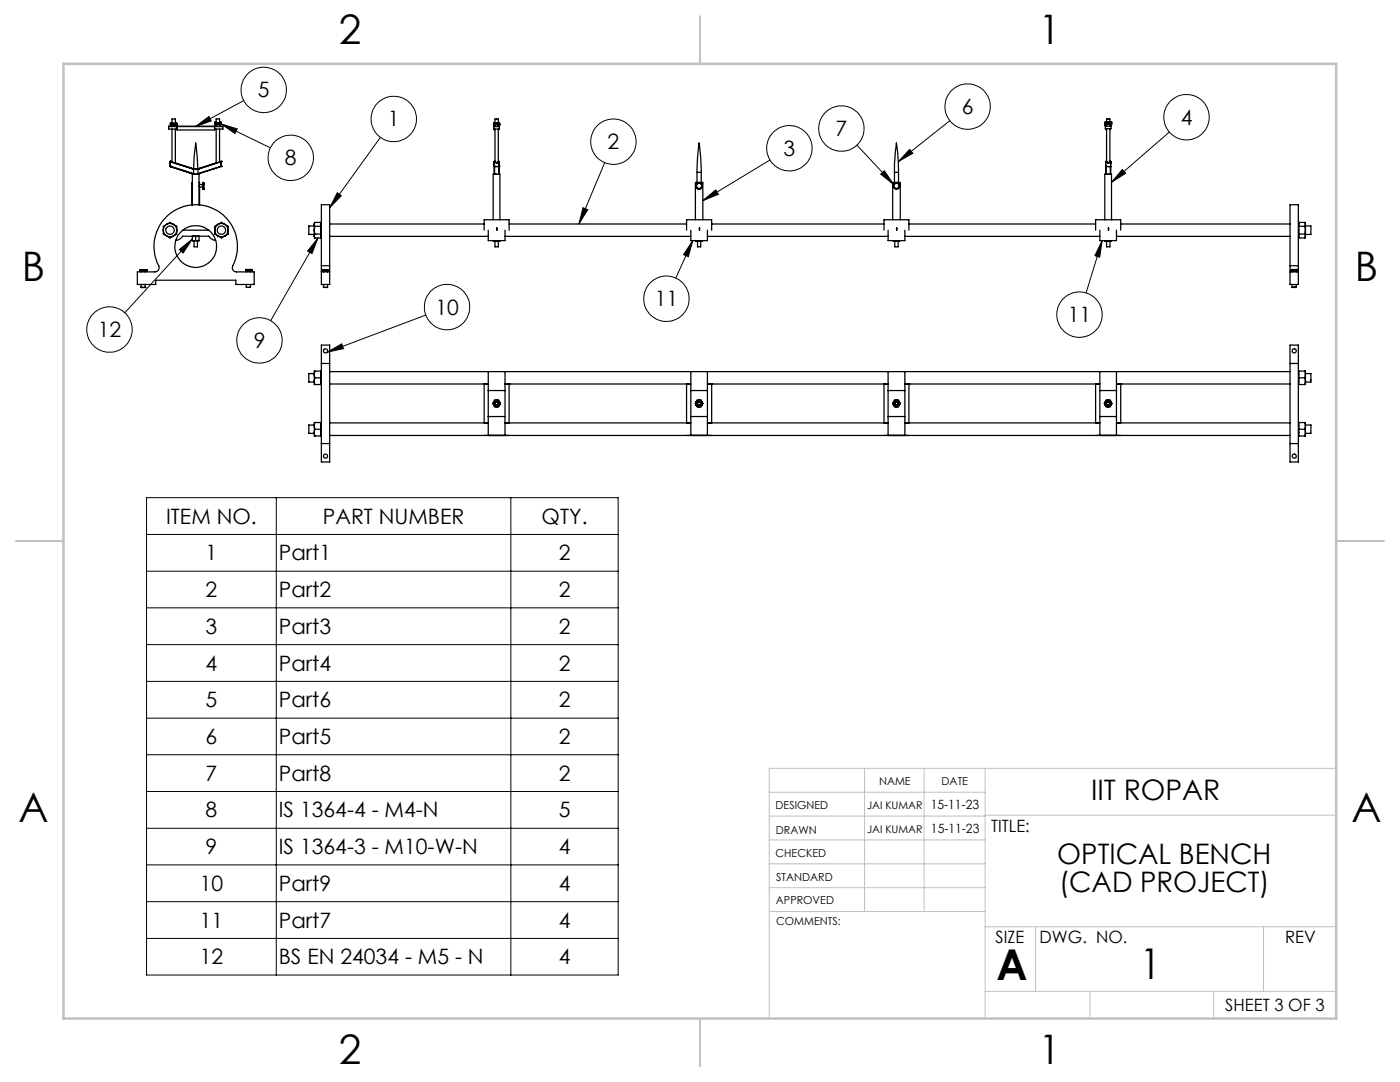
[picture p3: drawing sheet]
<svg xmlns="http://www.w3.org/2000/svg" width="279mm" height="216mm" viewBox="0 0 279 216" stroke-linecap="round" stroke-linejoin="round" font-family="sans-serif">
<g fill="none" stroke="#000" stroke-width=".2">
<path d="M39 25.3l2.7-2.1 .5 .9zM44.1 24.7l3.2 1-.4 .9zM44.1 24.7l9.8 4.8M48.6 20.1l-9.6 5.2M67.3 38.5l.8 .6-2.3 2.4zM75.9 27.4l-10.1 14.1M120.7 32.5l-5.2 12.2M153.7 31.9l-13.4 8.1M171 29l7.4 7.8M175.8 34.7l.7-.6 1.9 2.7zM181.5 29.8l.7 .8-2.9 1.6zM189.5 24.1l-10.2 8.1"/>
<path d="M224 33.8l.6 .8-2.8 1.8zM233.4 26.4l-11.6 10M35.8 49.8l2.6-2.1-1.9 2.8zM38.4 47.7l-13.5 14.7M63.5 47.5l-1.2 3.1-.9-.5zM63.5 47.5l-9.5 16.5M116.3 41.5l1 .3-1.8 2.9zM138.3 48l-3.4 7.5M138.3 48l-.9 3.2-1-.4zM140.3 40l2.5-2.1 .6 .9zM220 48l-.5 3.3-1-.3zM220 48l-3.3 10.5"/>
<path d="M65.3 70.3l2.9-1.7 .3 1zM85 62.9l-19.7 7.4M29.2 99.3h94.2v95.3h-94.2zM55.1 99.3v95.3M102 99.3v95.3M29.2 106.6h94.2M29.2 114h94.2M29.2 121.3h94.2M29.2 128.6h94.2M29.2 136h94.2M29.2 143.3h94.2M29.2 150.6h94.2"/>
<path d="M29.2 157.9h94.2M29.2 165.3h94.2M29.2 172.6h94.2M29.2 179.9h94.2M29.2 187.3h94.2"/>
<circle cx="52.6" cy="17.9" r="4.5"/>
<circle cx="58" cy="31.5" r="4.5"/>
<circle cx="78.6" cy="23.7" r="4.5"/>
<circle cx="122.4" cy="28.3" r="4.5"/>
<circle cx="157.5" cy="29.6" r="4.5"/>
<circle cx="167.9" cy="25.6" r="4.5"/>
<circle cx="193.1" cy="21.3" r="4.5"/>
<circle cx="236.8" cy="23.4" r="4.5"/>
<circle cx="133" cy="59.6" r="4.5"/>
<circle cx="21.8" cy="65.8" r="4.5"/>
<circle cx="51.8" cy="67.9" r="4.5"/>
<circle cx="89.2" cy="61.3" r="4.5"/>
<circle cx="215.4" cy="62.8" r="4.5"/>
</g>
<g fill="none" stroke="#c0c0c0" stroke-width=".2">
<path d="M153.5 158.1h43.1M172.5 153.3v28.6M184.4 153.3v28.6M196.6 153.3v49.9M266.7 153.3h-113.2v49.9M153.5 167.6h43.1M153.5 162.8h43.1M153.5 172.4h43.1M153.5 177.1h43.1M153.5 177.7h.1M196.6 162.7h70.1M153.5 184.6h.1"/>
<path d="M153.6 181.9h43M196.6 197.8h70.1M196.6 184.9h70.1M206.7 184.9v12.9M217.5 197.8v5.4M242.2 197.8v5.4M252.2 184.9v12.9"/>
</g>
<path d="M139.7 3.2v9.5M3.1 107.9h9.6M266.7 107.9h9.5M139.7 203.2v9.6" fill="none" stroke="#c0c0c0" stroke-width=".25"/>
<path d="M12.7 12.7h254v190.5h-254z" fill="none" stroke="#c0c0c0" stroke-width=".5"/>
<path d="M35.8 49.8l2.6-2.1-1.9 2.8zM39 25.3l2.7-2.1 .5 .9zM44.1 24.7l3.2 1-.4 .9zM67.3 38.5l.8 .6-2.3 2.4zM116.3 41.5l1 .3-1.8 2.9zM140.3 40l2.5-2.1 .6 .9zM224 33.8l.6 .8-2.8 1.8zM63.5 47.5l-1.2 3.1-.9-.5zM181.5 29.8l.7 .8-2.9 1.6zM220 48l-.5 3.3-1-.3zM138.3 48l-.9 3.2-1-.4zM175.8 34.7l.7-.6 1.9 2.7zM65.3 70.3l2.9-1.7 .3 1z" fill="#000"/>
<g fill="none" stroke="#000" stroke-width=".25">
<path d="M33.7 25.3h10.8M34 32.2l4.6 1.5M34 33.2h.1M34 33.2l4.6 1.5M34 33.2l4.6 1.4M34 32.2h.1M34 32.2v.1M34 32.3l4.6 1.5M34 32.3h.1M34 32.3v.9M34 32.2v.4zM34 24.9l.1 .1"/>
<path d="M34 25h.1M34.1 24.6h.2h-.2M34.1 24.6h.1M34.1 25h.5M34.1 24.6h.5M34.1 24.6l-.1 .1v.2M34.1 24.6l.2 .1M34.3 24.9l.3 .1M34.3 24.7v.2M34.3 24.9l-.2 .1M34.3 24.6v-.9h.7v.9M34.3 25v.3"/>
<path d="M34.3 25.8v6.5l-.3-.1M34.3 25.2h-.6v.6h1.6M34.6 24.6l-.3 .1M34.6 25h.5M34.6 24.6h.5M34.6 24.6l.3 .1M34.9 24.9l.2 .1M34.9 24.9l-.3 .1M34.9 24.7v.2M35 25.8v6.7l3.6 1.2M35 24.6h.3zM35 25v.3"/>
<path d="M35 25.2h8.1M35.1 24.6l-.2 .1M35.1 24.6l.2 .1M35.3 25h-.2M35.3 24.9h.1M35.3 24.9l-.2 .1M35.3 24.7v.2M35.3 25.2v.7h7.5v-.7M38.4 36.4l-.1 4.5M38.6 33.7h.9M38.6 34.6v.1M38.6 33.7v.1"/>
<path d="M38.6 33.8h.9M38.6 33.8h.1M38.6 34.6l.3 .1M38.6 33.8v.8M38.7 33.7l.4-5.2 .4 5.2M39.5 34.6v.1M39.5 34.7h.1M39.5 33.7v.1M39.5 33.8h.1M39.5 34.6l-.3 .1M39.5 33.8v.8M39.7 36.4h.1v.4"/>
<path d="M39.8 36.8v.5M39.8 36.8h.7M39.8 37.3h.7M39.8 37.3v3.6M40.5 37v.1M40.5 36.7v.1M40.5 37.4v.1M40.5 36.7h.1M40.5 36.5h.1zM40.5 37.6l.1 .1zM40.5 36.4h.1M40.5 37.7h.1"/>
<path d="M40.5 37h.1M40.5 37.1h.1M40.5 36.4v.3M40.5 36.8v.2M40.5 37.1v.3M40.5 37.5v.2M40.5 37.2h.1M40.5 37.4h.1M40.5 36.8h.1M40.5 37.5h.1M40.6 37v.1M40.6 36.7v.1"/>
<path d="M40.6 37.4v.1M40.6 36.7h.1M40.6 36.4h.1M40.6 37.7h.1M40.6 36.4v.3M40.6 36.8v.2M40.6 37.1v.3M40.6 37.5v.2M42.8 24.4v.4M42.9 24.9h.1M42.9 24.9h.5M42.9 24.5h.5"/>
<path d="M42.9 24.5l-.1 .1M42.9 24.5v.1M42.9 24.5l.2 .1M43.1 24.8l.3 .1M43.1 24.4h.1M43.1 24.4h-.3M43.1 24.6v.2M43.1 24.8l-.2 .1M43.1 24.5v-.8h.7v.8M43.1 24.9v.4M43.1 25.8v6.7l-3.6 1.2M43.4 24.5l-.3 .1"/>
<path d="M43.4 24.5h.6M43.4 24.9h.6M43.4 24.5l.3 .1M43.7 24.8l.3 .1M43.7 24.8l-.3 .1M43.7 24.6v.2M43.8 25.8v6.5l.3-.1M43.8 24.9v.4M43.8 25.2h.7v.6h-1.7M43.9 24.4h.2M44 24.5l-.3 .1M44 24.5l.1 .1z"/>
<path d="M44 24.4v.1M44.1 24.4h-.1M44.1 24.4h-.3h.2M44.1 24.4h.1M44.1 32.2l-4.6 1.5M44.1 32.2h.1M44.1 24.8l-.1 .1M44.1 33.2h.1M44.1 33.2l-4.6 1.4M44.1 33.2l-4.6 1.5M44.1 32.3l-4.6 1.5M44.1 32.2v.1"/>
<path d="M44.1 32.3h.1M44.1 32.3v.9M44.1 24.4v.4M98.5 24.9l.3 .1zM98.5 24.8l.2 .1zM98.5 24.6v.3M98.5 25.3h1.2v.5h-1.2zM98.6 32.3v.9M98.6 33.2h.1M98.6 33.2v1.4M98.6 34.6l.1 .1M98.6 32.3h.1"/>
<path d="M98.6 34.6v.1M98.7 25.8v.1l.1-.1M98.7 33.2h.8M98.7 33.2h.1M98.7 33.2v1.5M98.7 34.7h.1M98.7 32.2l.4 .4M98.7 24.5l.3 .1M98.7 24.5h.6M98.7 24.9h.6M98.7 24.5l-.2 .1M98.7 32.2l-.1 .1"/>
<path d="M98.7 32.2h.1M98.8 24.5v-.8h.6v.8M98.8 24.9v.4M98.8 25.8v6.4M99 24.8l.3 .1M99 24.8l-.3 .1M99 24.6v.2M99.1 32.6h.1M99.3 24.5l-.3 .1M99.3 24.5h.4M99.3 24.9h.4M99.3 24.5l.3 .1"/>
<path d="M99.4 24.9v.4M99.4 25.8v6.4M99.5 32.2l.1 .1M99.5 32.2h.1M99.5 32.2l-.4 .4M99.5 33.2h.1M99.5 33.2v1.5l.1-.1M99.5 25.8v.1l-.1-.1M99.6 32.3v.9M99.6 32.3h.1M99.6 33.2h-.1M99.6 33.2h.1"/>
<path d="M99.6 33.2v1.4M99.6 32.3v.5M99.6 32.3v.4M99.6 24.6l.1 .3M99.6 34.6v.1M99.7 24.9v.1M99.7 24.9l-.3 .1h.3M99.7 24.5l-.1 .1M99.7 24.5v.5M99.7 24.8v.1M139.1 34.4l.1-2.9 .3-3 .3 3 .1 2.9M139.1 34.4h.8"/>
<path d="M139.1 34.4v2M139.2 36.5l.2 .1 .1-.2 .6 .4-.1 .2h.2l-.2 .2 .1 .2h-.2v.3l-.2-.1-.1 .1-.2-.1-.2 .1v-.2l-.3-.1 .1-.2-.1-.1 .1-.1-.1-.2 .3-.1zM139.5 36.4h.8v7.5M139.5 36.4h-.7v7.5M139.9 34.4v2M178.3 36.7h.3v-.2l.2 .1 .2-.2 .1 .2 .2-.1v.3h.2v.7h-.3v.2l-.2-.1-.1 .1-.1-.1h-.3v-.2h-.2l.1-.2-.2-.2 .2-.1zM178.5 34.4v-2.2l.4-3.7 .3 2.2 .1 3.7M178.5 34.4h.8M178.5 34.4v2M178.9 36.4h.8v7.5M178.9 36.4h-.7v7.5M179.3 34.4v2"/>
<path d="M220.5 24.9h.2M220.5 24.6v.3M220.6 24.7h.1M220.6 24.4h.4M220.6 24.7h.4M220.6 24.4l-.1 .3M220.6 24.4h.1M220.6 25.2h1.1v.5h-1.1zM220.7 32.3v.9M220.7 33.2h.1M220.7 33.2v1.4M220.7 34.6v.1"/>
<path d="M220.7 32.3h.1M220.7 24.9h.1zM220.7 24.7h.3M220.7 24.4v.3M220.7 25.7v.2l.1-.1M220.7 24.7h-.1M220.7 33.2h.9M220.7 33.2v1.5M220.7 34.7h.1M220.8 32.2l.4 .4M220.8 32.2l-.1 .1M220.8 32.2h.1"/>
<path d="M220.8 24.4v-.7h.7v.7M220.8 24.7v.5M220.8 25.7v6.5M221 24.4h.3M221 24.4h.6M221 24.7h.6M221 24.4h-.3M221.2 32.6h.1M221.3 24.7h.3M221.3 24.7h-.3M221.3 24.4v.3M221.5 24.9h.2"/>
<path d="M221.5 32.2l.2 .1M221.5 25.7v6.5M221.5 32.2l-.3 .4M221.5 24.9h.1M221.5 32.2h.1M221.5 24.7v.5M221.6 24.4h-.3M221.6 24.4h.2M221.6 24.7h.2M221.6 33.2h.1M221.6 33.2v1.5l.1-.1M221.6 25.7l-.1 .1"/>
<path d="M221.7 32.3v.9M221.7 33.2h-.1M221.7 33.2h.1M221.7 32.3h.1M221.7 32.3v.5M221.7 32.3v.4M221.7 34.6v.1M221.7 24.9h.1zM221.7 33.2v1.4M221.8 24.4h.1M221.8 24.7h.1M221.8 24.4v.5"/>
<path d="M28 54h.1M28 53.8h.1M28 53.8h.5M28 54h.5M28 53.8v.2M28.1 54h.1M28.1 53.8h.1M28.1 53.8v.2M28.1 53.8l.1 .5M28.2 57.4h.1M28.2 57.4h.8M28.2 54h.1"/>
<path d="M28.2 53.8h.1M28.2 56.8v.6M28.2 53.8v.2M28.3 54h.1M28.3 53.8h.1M28.3 53.8v.2M28.4 54h.1M28.4 53.8h.1M28.4 53.8v.2M28.5 53.8h.1M28.5 53.8v.2M28.5 54h.1"/>
<path d="M28.5 53.8h.6M28.5 54h.6M28.6 54h.1M28.6 53.8h.1M28.6 53.8v.2M28.7 54h.1M28.7 53.8h.1M28.7 53.8v.2M28.8 54h.1M28.8 53.8h.1M28.8 53.8v.2M28.9 54h.1"/>
<path d="M28.9 53.8h.1M28.9 53.8v.2M29 57.4h.1M29 53.8h.1M29 53.8v.5M29 56.8v.6M29 54h.1M29 53.8v.2M29.1 54h.1M29.1 53.8h.1M29.1 53.8v.2M32.6 45.9a1.33 1.33 0 0 0 .7 1.2"/>
<path d="M32.6 45.9v.8l.7 .4M33.3 47.1l.6 .4 .7-.4M33.3 47.1a1.36 1.36 0 0 0 1.3 0M33.3 44.8a1.33 1.33 0 0 0-.7 1.1M33.3 44.8l-.7 .4v.7M33.3 44.8a1.36 1.36 0 0 1 1.3 0M33.3 44.8l.6-.4 .7 .4M33.6 42.9a8.4 8.4 0 0 1 10.7-.2 8.4 8.4 0 0 1 2.1 10.5l.1 .7 .5 .3 3.7 .1v2.5h-3.6v-.9h-16v.9h-3.7v-2.5h3.5a.84 .84 0 0 0 .8-1.3 8.3 8.3 0 0 1 1.9-10.1zM34.6 44.8a1.33 1.33 0 0 1 .7 1.1M34.6 44.8l.7 .4v.7M35.1 48l.6-.2 .8-.7h5.2l.4 .5 .9 .4M35.3 45.9v.8l-.7 .4"/>
<path d="M35.3 45.9a1.33 1.33 0 0 1-.7 1.2M36.5 45.9h5.2M38.4 47.2h.7M38.4 48h.3M38.4 47.1v.1M38.4 40.9v-6.2h1.3v6.2M38.4 47.2v.8M38.7 48h.7M38.7 48v1.2h.7v-1.2M39.1 47.2h.6M39.1 48h-.4M39.1 48h.3"/>
<path d="M39.1 47.2v.8M39.7 48h-.3M39.7 47.1v.1M39.7 47.2v.8M42.9 45.9a1.33 1.33 0 0 0 .6 1.2M42.9 45.9v.8l.6 .4M43.5 44.8a1.36 1.36 0 0 1 1.4 0M43.5 47.1a1.36 1.36 0 0 0 1.4 0M43.5 44.8a1.33 1.33 0 0 0-.6 1.1M43.5 47.1l.7 .4 .7-.4M43.5 44.8l.7-.4 .7 .4M43.5 44.8l-.6 .4v.7"/>
<path d="M44.9 44.8a1.57 1.57 0 0 1 .6 1.1M44.9 44.8l.6 .4v.7M45.5 45.9a1.57 1.57 0 0 1-.6 1.2M45.5 45.9v.8l-.6 .4M49 53.8h.1M49 54h.1M49 53.8h.5M49 53.8v.2M49 53.8h.6M49 54h.6M49.1 53.8v.2M49.1 53.8h.1"/>
<path d="M49.1 54h.1M49.1 56.8v.5h.9v-.5M49.1 53.8v.5M49.2 53.8v.2M49.2 53.8h.1M49.2 54h.1M49.3 53.8v.2M49.3 53.8h.1M49.3 54h.1M49.4 53.8h.1M49.4 54h.1M49.4 53.8v.2"/>
<path d="M49.5 53.8h.1M49.5 54h.1M49.5 53.8v.2M49.6 53.8h.1M49.6 54h.1M49.6 53.8h.5M49.6 53.8v.2M49.6 54h.5M49.7 53.8h.1M49.7 54h.1M49.7 53.8v.2M49.8 53.8h.1"/>
<path d="M49.8 54h.1M49.8 53.8v.2M49.9 53.8h.1M49.9 54h.1M49.9 53.8v.2M50 53.8h.1M50 54h.1M50 53.8v.5M50 53.8v.2M50.1 53.8h.1M50.1 54h.1M50.1 53.8v.2"/>
<path d="M62.7 44.8l.1 .4M62.7 44.8v1.1M62.7 45.9l.1 .8M62.7 45.9v1.2M62.7 47.1l.1 .4M62.7 45.1h-1.1v1.7h1.1M62.8 44.4l-.1 .4M62.8 45.2l-.1 .7M62.8 46.7l-.1 .4M62.8 44.4h1.2v3.1h-1.2M62.8 45.2h1.2M62.8 46.7h1.2"/>
<path d="M64 44.6h.1M64 47.3h.1M64.1 53v-12.1h1.7v12.1M64.1 53v1.3M64.1 54.3v2.5h1.7v-2.5M64.1 54.3h1.7M64.1 53h1.7M64.4 54h.1M64.4 53.8h.1M64.4 53.8h.5M64.4 54h.5M64.4 53.8v.2"/>
<path d="M64.5 54h.1M64.5 53.8h.1M64.5 53.8v.2M64.6 57.3h.8M64.6 54h.1M64.6 53.8h.1M64.6 56.8v.6h.8v-.6M64.6 53.8v.5M64.6 53.8v.2M64.7 54h.1M64.7 53.8h.1M64.7 53.8v.2"/>
<path d="M64.8 54h.1M64.8 53.8h.1M64.8 53.8v.2M64.9 54h.1M64.9 53.8h.1M64.9 53.8v.2M64.9 53.8h.6M64.9 54h.6M65 54h.1M65 53.8h.1M65 53.8v.2M65.1 54h.1"/>
<path d="M65.1 53.8h.1M65.1 53.8v.2M65.2 54h.1M65.2 53.8h.1M65.2 53.8v.2M65.3 54h.1M65.3 53.8h.1M65.3 53.8v.2M65.4 54h.1M65.4 53.8h.1M65.4 53.8v.5M65.4 53.8v.2"/>
<path d="M65.5 54h.1M65.5 53.8h.1M65.5 53.8v.2M65.8 53v1.3M65.8 47.2h31.6M65.8 44.7h30.8M96.6 45.9v-2h5v2M97.4 45.9v2.1h3.4v-2.1M98.4 48h.1M98.4 43.9v-9.2h1.4v9.2M98.5 48h.6M98.6 48h-.1"/>
<path d="M98.8 48v1.2h.6v-1.2M98.8 48h.3M99.1 48h.6M99.1 45.9v-.4l.1 .4M99.4 48h-.3M99.6 48h.1M99.8 48h-.1M100.8 47.2h37.1M101.6 44.7h35.4M137 45.9v-2h5v2M137.9 45.9v2.1h3.3v-2.1M138.8 48h.2z"/>
<path d="M139 48h.5M139.1 48h-.1M139.2 48v1.2h.6v-1.2M139.2 48h.3M139.5 48h.6M139.6 45.9v-.4v.4M139.8 48h-.3M140 48h.1M140.1 48h.1zM141.2 47.2h36M142 44.7h34.4M176.4 45.9v-2h5v2"/>
<path d="M177.2 45.9v2.1h3.4v-2.1M178.2 48h.1M178.3 48h.6M178.4 48h-.1M178.6 48v1.2h.6v-1.2M178.6 48h.3M178.9 48h.6M178.9 45.9v-.4l.1 .4M179.2 48h-.3M179.4 48h.1M179.5 48h.1zM180.6 47.2h38.9"/>
<path d="M181.4 44.7h37.3M218.7 45.9v-2h5v2M219.5 45.9v2.1h3.3v-2.1M220.5 48h.1M220.5 43.9v-9.2h1.3v9.2M220.6 48h.6M220.7 48h-.1M220.8 48v1.2h.7v-1.2M220.9 48h.3M221.2 48h.6M221.2 45.9v-.4l.1 .4M221.4 48h-.2"/>
<path d="M221.6 48h.2M221.8 48h.1zM222.8 47.2h34.7M223.7 44.7h33.8M257.5 53v-12.1h1.6v12.1M257.5 53v1.3M257.5 54.3v2.5h1.6v-2.5M257.5 54.3h1.6M257.5 53h1.6M257.7 54h.1M257.7 53.8h.1M257.7 53.8h1.1"/>
<path d="M257.7 54h1.1M257.7 53.8v.2M257.8 53.8v.2M257.8 54h.1M257.8 53.8h.1M257.9 57.3h.8M257.9 56.8v.6h.8v-.6M257.9 53.8v.5M257.9 54h.1M257.9 53.8h.1M258 54h.1M258 53.8h.1"/>
<path d="M258 53.8v.2M258.1 54h.1M258.1 53.8h.1M258.1 53.8v.2M258.2 54h.1M258.2 53.8h.1M258.2 53.8v.2M258.3 54h.1M258.3 53.8h.1M258.3 53.8v.2M258.4 54h.1M258.4 53.8h.1"/>
<path d="M258.4 53.8v.2M258.5 54h.1M258.5 53.8h.1M258.5 53.8v.2M258.6 54h.1M258.6 53.8h.1M258.6 53.8v.2M258.7 54h.1M258.7 53.8h.1M258.7 53.8v.5M258.7 53.8v.2M258.8 54h.1"/>
<path d="M258.8 53.8h.1M258.8 53.8v.2M259.1 53v1.3M259.1 44.6h.1M259.1 47.3h.1M259.2 45.2h1.2M259.2 46.7h1.2M260.4 44.4l.1 .4M260.4 45.2l.1 .7M260.4 46.7l.1 .4M260.4 44.4h-1.2v3.1h1.2M260.5 44.8l-.1 .4"/>
<path d="M260.5 44.8v1.1M260.5 45.9l-.1 .8M260.5 45.9v1.2M260.5 47.1l-.1 .4M260.5 45.1h1.1v1.7h-1.1M62.7 74.7l.1 .7M62.7 74.7v1.4M62.7 76.1l.1 .6M62.7 76.1v.6h.1M62.7 74.5h-1.1v1.7h1.1M62.8 74l-.1 .7M62.8 75.4l-.1 .7"/>
<path d="M62.8 74h-.1v.7M62.8 74h1.3M62.8 76.7h1.3M62.8 75.4h1.2M64 74v2.7M64.1 68.9h1.7v23.3h-1.7zM64.1 72.5h1.7M65.8 76.6h31.6M65.8 74.2h191.7M96.6 76.6h.1M96.6 76.6v7.8M97.4 74.2v3.7"/>
<path d="M97.4 77.9h3.4M97.4 77.9v5.2M99.1 79.8h-.4l-.2 .4M99.1 79.8l-.6 .4M99.1 79.8l.6 .4M99.1 79.8h.4l.2 .4M100.8 74.2v3.7M100.8 76.6h37.1M100.8 77.9v5.2M101.6 76.6h.1M101.6 76.6v7.8M137 76.6h.1"/>
<path d="M137 76.6v7.8M137.9 74.2v3.7M137.9 77.9h3.3M137.9 77.9v5.2M139.5 79.8l.6 .4M139.5 79.8h.4l.2 .4M139.5 79.8l-.4 .2-.1 .2M139.5 79.8h-.4l-.1 .4M141.2 74.2v3.7M141.2 76.6h36M141.2 77.9v5.2M142 76.6h.1"/>
<path d="M142 76.6v7.8M176.4 76.6h.1M176.4 76.6v7.8M177.2 74.2v3.7M177.2 77.9h3.4M177.2 77.9v5.2M178.9 79.8l-.6 .4M178.9 79.8l.6 .4M178.9 79.8h.4l.2 .4M178.9 79.8h-.4l-.2 .4M180.6 74.2v3.7M180.6 76.6h38.9"/>
<path d="M180.6 77.9v5.2M181.4 76.6h.1M181.4 76.6v7.8M218.7 76.6h.1M218.7 76.6v7.8M219.5 74.2v3.7M219.5 77.9h3.3M219.5 77.9v5.2M221.2 79.8h-.4l-.2 .4M221.2 79.8l-.6 .4M221.2 79.8l.6 .4M221.2 79.8h.3l.3 .4"/>
<path d="M222.8 74.2v3.7M222.8 76.6h34.7M222.8 77.9v5.2M223.7 76.6h.1M223.7 76.6v7.8M257.5 68.9h1.6v23.3h-1.6zM257.5 72.5h1.6M259.1 74h1.3M259.1 76.7h1.3M259.2 74v2.7M259.2 75.4h1.2M260.4 74l.1 .7"/>
<path d="M260.4 75.4l.1 .7M260.4 74h.1v.7M260.5 74.7l-.1 .7M260.5 76.1l-.1 .6M260.5 74.7v1.4M260.5 76.1v.6h-.1M260.5 74.5h1.1v1.7h-1.1M62.7 85l.1 .7M62.7 85v1.3M62.7 86.3l.1 .7M62.7 86.3v.7h.1M62.7 84.8h-1.1v1.7h1.1"/>
<path d="M62.8 84.3l-.1 .7M62.8 85.7l-.1 .6M62.8 84.3h-.1v.7M62.8 84.3h1.3M62.8 87h1.3M62.8 85.7h1.2M64 84.3v2.7M64.1 88.5h1.7M65.8 86.9h191.7M65.8 84.4h31.6M97.4 83.1v3.8M97.4 83.1h3.4"/>
<path d="M98.5 80.2l-.1 .3 .1 .4M98.5 80.9l.6 .3M98.5 80.9l.2 .3h.4M99.1 80.9h.1M99.1 80.2h.1M99.2 80.2h.1M99.2 80.9h.1M99.7 80.2l.2 .3-.2 .4M99.7 80.2v.7M99.7 80.9l-.3 .2-.3 .1M99.7 80.9l-.2 .3h-.4M100.8 83.1v3.8"/>
<path d="M100.8 84.4h37.1M137.9 83.1v3.8M137.9 83.1h3.3M139 80.2l-.3 .3 .3 .4M139 80.2l-.1 .2 .1 .5M139 80.9l.5 .3M139 80.9l.1 .3h.4M139.5 80.9h.1M139.5 80.2h.1M139.6 80.2h.1M139.6 80.9h.1M140.1 80.2l.2 .3-.2 .4"/>
<path d="M140.1 80.2l.1 .2-.1 .5M140.1 80.9l-.6 .3M140.1 80.9l-.2 .3h-.4M141.2 83.1v3.8M141.2 84.4h36M177.2 83.1v3.8M177.2 83.1h3.4M178.3 80.9l.6 .3M178.3 80.2v.7M178.3 80.2l-.1 .3 .1 .4M178.3 80.9l.2 .3h.4M178.9 80.9h.1"/>
<path d="M178.9 80.2h.1M179 80.2h.1M179 80.9h.1M179.5 80.2v.7M179.5 80.9l-.3 .2-.3 .1M179.5 80.2l.2 .3-.2 .4M179.5 80.9l-.2 .3h-.4M180.6 83.1v3.8M180.6 84.4h38.9M219.5 83.1v3.8M219.5 83.1h3.3M220.6 80.2l-.2 .3 .2 .4"/>
<path d="M220.6 80.2l-.1 .2 .1 .5M220.6 80.9l.6 .3M220.6 80.9l.2 .3h.4M221.1 80.9h.1M221.1 80.2h.1M221.2 80.2h.1M221.2 80.9h.1M221.8 80.2v.7M221.8 80.2l.1 .3-.1 .4M221.8 80.9l-.3 .2-.3 .1M221.8 80.9l-.3 .3h-.3M222.8 83.1v3.8"/>
<path d="M222.8 84.4h34.7M257.5 88.5h1.6M259.1 84.3h1.3M259.1 87h1.3M259.2 84.3v2.7M259.2 85.7h1.2M260.4 84.3l.1 .7M260.4 85.7l.1 .6M260.4 84.3h.1v.7M260.5 85l-.1 .7M260.5 86.3l-.1 .7M260.5 85v1.3"/>
<path d="M260.5 86.3v.7h-.1M260.5 84.8h1.1v1.7h-1.1"/>
<circle cx="33.9" cy="45.9" r=".84"/>
<circle cx="39.1" cy="49.2" r="4.2"/>
<circle cx="44.2" cy="45.9" r=".83"/>
<circle cx="65" cy="70" r=".41"/>
<circle cx="258.3" cy="70" r=".42"/>
<circle cx="65" cy="91" r=".41"/>
<circle cx="99.1" cy="80.5" r=".41"/>
<circle cx="99.1" cy="80.5" r=".35"/>
<circle cx="99.1" cy="80.5" r=".33"/>
<circle cx="139.5" cy="80.5" r=".34"/>
<circle cx="139.5" cy="80.5" r=".41"/>
<circle cx="139.5" cy="80.5" r=".35"/>
<circle cx="178.9" cy="80.5" r=".41"/>
<circle cx="178.9" cy="80.5" r=".35"/>
<circle cx="178.9" cy="80.5" r=".33"/>
<circle cx="221.2" cy="80.5" r=".34"/>
<circle cx="221.2" cy="80.5" r=".41"/>
<circle cx="221.2" cy="80.5" r=".35"/>
<circle cx="258.3" cy="91" r=".42"/>
</g>
<g font-size="8.5">
<text x="198.9" y="195.5">A</text>
<text x="227.5" y="195.4">1</text>
</g>
<g font-size="8.1">
<text x="67.6" y="8.9">2</text>
<text x="207.3" y="8.9">1</text>
<text x="4.4" y="56.2">B</text>
<text x="270.4" y="56.2">B</text>
<text x="3.7" y="164.1">A</text>
<text x="269.7" y="164.1">A</text>
<text x="67.6" y="212.4">2</text>
<text x="207.3" y="212.4">1</text>
</g>
<g font-size="5.6">
<text x="217.7" y="159.6">IIT ROPAR</text>
<text x="211" y="172.3">OPTICAL BENCH</text>
<text x="211.3" y="178">(CAD PROJECT)</text>
</g>
<g font-size="4.2">
<text x="51.5" y="19.4">5</text>
<text x="192" y="22.8">6</text>
<text x="77.4" y="25.2">1</text>
<text x="121.3" y="29.8">2</text>
<text x="166.8" y="27.1">7</text>
<text x="235.6" y="24.9">4</text>
<text x="56.9" y="33">8</text>
<text x="156.4" y="31.1">3</text>
<text x="86.9" y="62.8">10</text>
<text x="130.7" y="61.1">11</text>
<text x="213.1" y="64.3">11</text>
<text x="19.5" y="67.2">12</text>
<text x="50.6" y="69.4">9</text>
<text x="33.2" y="104.5">ITEM NO.</text>
<text x="64.4" y="104.5">PART NUMBER</text>
<text x="108.1" y="104.5">QTY.</text>
<text x="41" y="111.8">1</text>
<text x="55.6" y="111.8">Part1</text>
<text x="111.5" y="111.8">2</text>
<text x="41" y="119.1">2</text>
<text x="55.6" y="119.1">Part2</text>
<text x="111.5" y="119.1">2</text>
<text x="41" y="126.5">3</text>
<text x="55.6" y="126.5">Part3</text>
<text x="111.5" y="126.5">2</text>
<text x="41" y="133.8">4</text>
<text x="55.6" y="133.8">Part4</text>
<text x="111.5" y="133.8">2</text>
<text x="41" y="141.1">5</text>
<text x="55.6" y="141.1">Part6</text>
<text x="111.5" y="141.1">2</text>
<text x="41" y="148.5">6</text>
<text x="55.6" y="148.5">Part5</text>
<text x="111.5" y="148.5">2</text>
<text x="41" y="155.8">7</text>
<text x="55.6" y="155.8">Part8</text>
<text x="111.5" y="155.8">2</text>
<text x="41" y="163.1">8</text>
<text x="55.6" y="163.1">IS 1364-4 - M4-N</text>
<text x="111.5" y="163.1">5</text>
<text x="41" y="170.4">9</text>
<text x="55.6" y="170.4">IS 1364-3 - M10-W-N</text>
<text x="111.5" y="170.4">4</text>
<text x="39.9" y="177.8">10</text>
<text x="55.6" y="177.8">Part9</text>
<text x="111.5" y="177.8">4</text>
<text x="39.9" y="185.1">11</text>
<text x="55.6" y="185.1">Part7</text>
<text x="111.5" y="185.1">4</text>
<text x="39.9" y="192.4">12</text>
<text x="55.6" y="192.4">BS EN 24034 - M5 - N</text>
<text x="111.5" y="192.4">4</text>
</g>
<g font-size="3.4">
<text x="197.8" y="166">TITLE:</text>
<text x="198.7" y="188.1">SIZE</text>
<text x="207.5" y="188.1">DWG. NO.</text>
<text x="256.5" y="188.2">REV</text>
<text x="244.5" y="201.7">SHEET 3 OF 3</text>
</g>
<g font-size="2.5">
<text x="185.7" y="161.4">15-11-23</text>
<text x="185.8" y="166.2">15-11-23</text>
</g>
<g font-size="2.2">
<text x="154.8" y="161.4">DESIGNED</text>
<text x="175.4" y="156.6">NAME</text>
<text x="187.9" y="156.7">DATE</text>
<text x="154.9" y="166.3">DRAWN</text>
<text x="154.8" y="171">CHECKED</text>
<text x="154.9" y="175.7">STANDARD</text>
<text x="154.9" y="180.4">APPROVED</text>
<text x="154.9" y="184.6">COMMENTS:</text>
</g>
<g font-size="2.1">
<text x="173" y="161.4">JAI KUMAR</text>
<text x="173" y="166.2">JAI KUMAR</text>
</g>
</svg>
